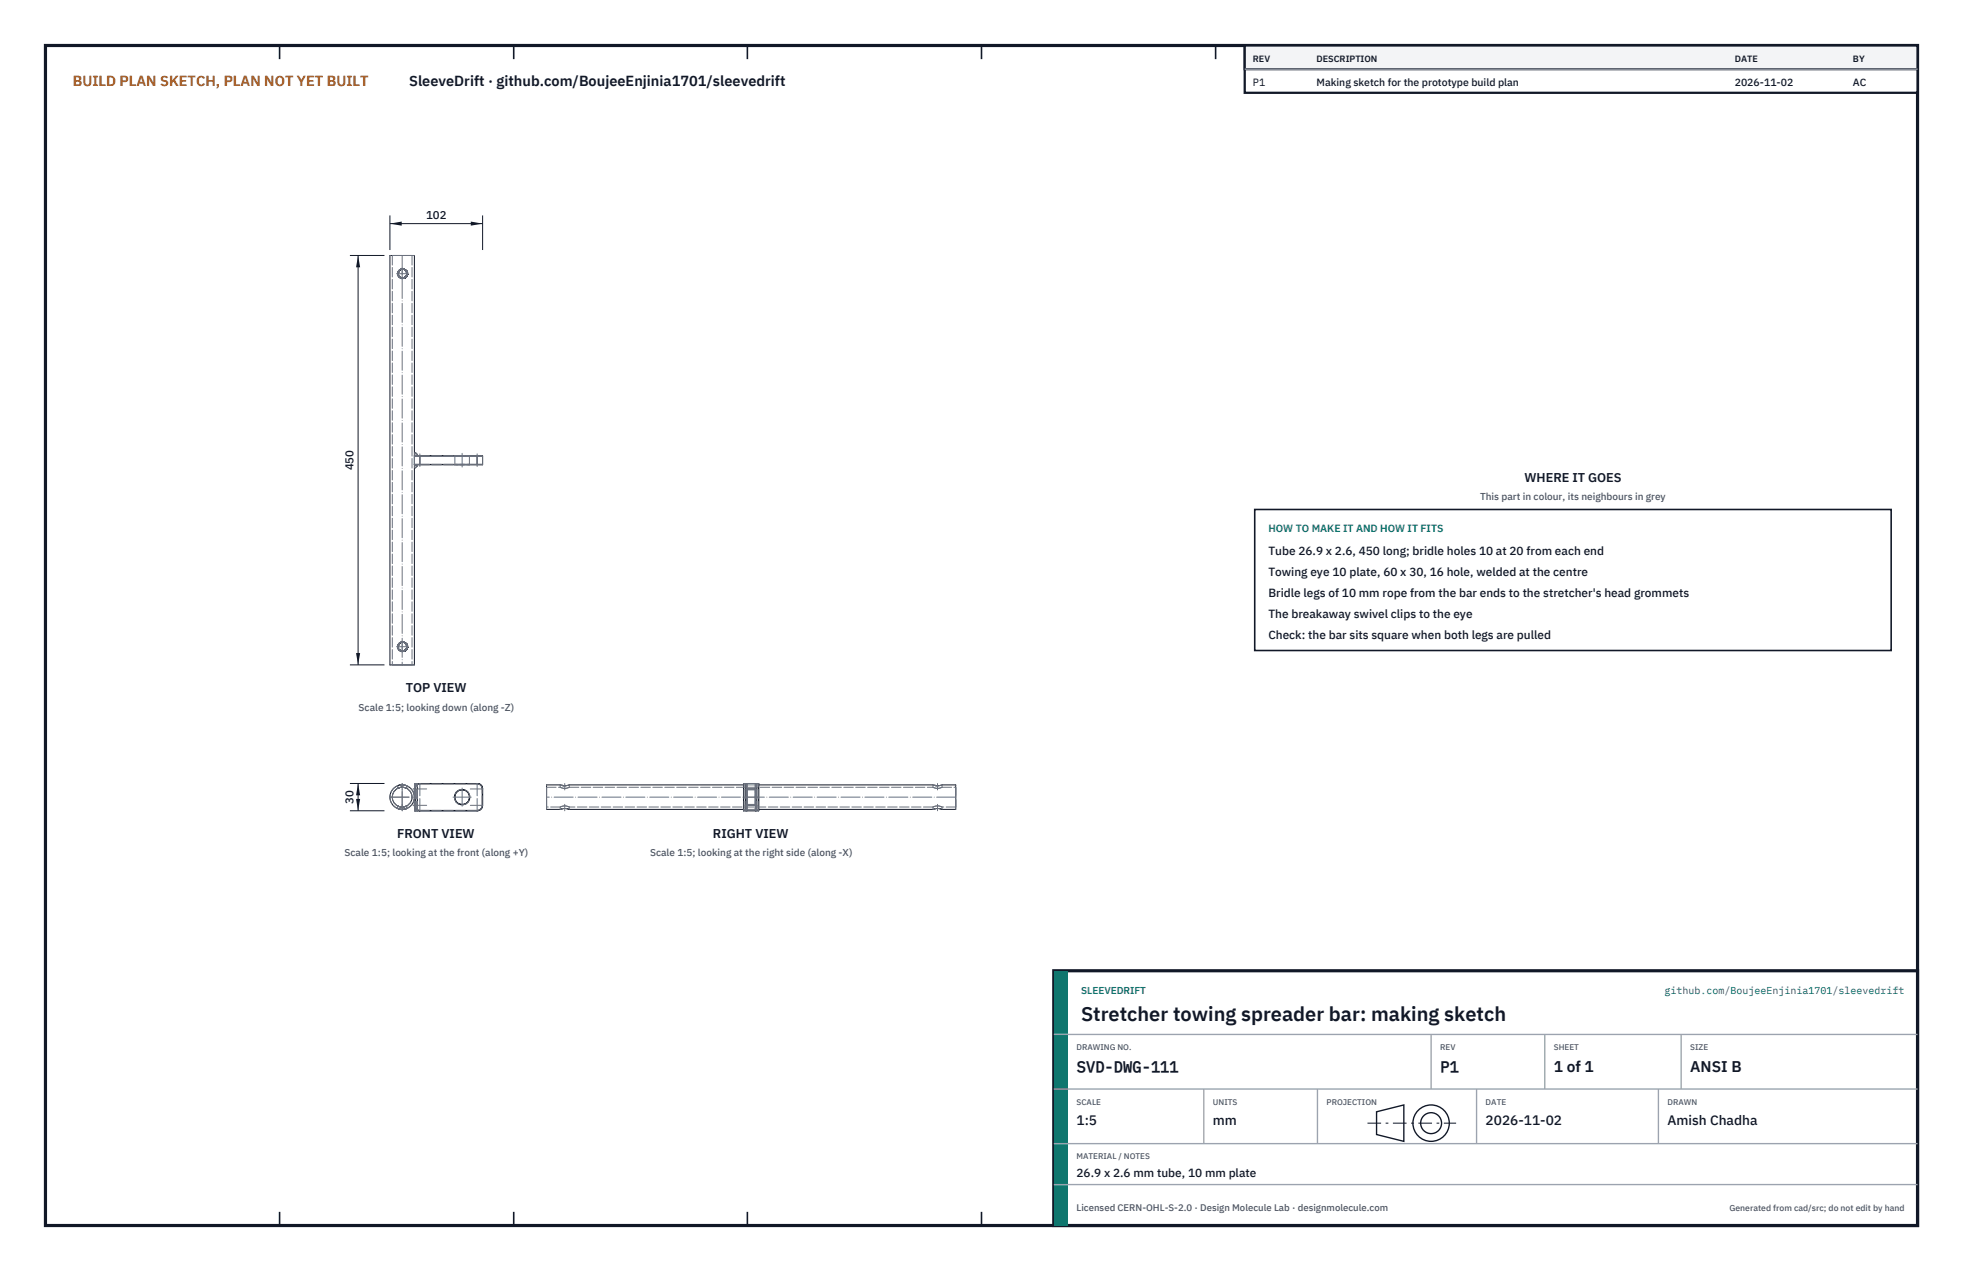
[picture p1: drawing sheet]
<svg xmlns="http://www.w3.org/2000/svg" width="432mm" height="279mm" viewBox="0 0 432 279" stroke-linecap="round" stroke-linejoin="round" font-family="sans-serif">
<path d="M10 10h411.8v259.4h-411.8z" fill="none" stroke="#111827" stroke-width=".7" stroke-linecap="butt"/>
<g fill="none" stroke="#111827" stroke-width=".35">
<path d="M61.5 10v3M113 10v3M164.4 10v3M215.9 10v3M267.4 10v3M318.9 10v3M370.3 10v3M61.5 266.4v3M113 266.4v3M164.4 266.4v3M215.9 266.4v3M267.4 266.4v3"/>
<path d="M318.9 266.4v3M370.3 266.4v3"/>
</g>
<g fill="none" stroke="#111727" stroke-width=".22">
<path d="M85.8 56.2h5.4v90h-5.4zM87.5 60h.1M87.5 60v.4M87.5 59.9h.1M87.5 59.8v.1M87.5 59.8h.1M87.6 59.8h.1M87.6 59.7v.1M87.6 59.7h.1M87.6 59.7l-.1 .1M87.6 59.6v.1M87.7 59.6h.1"/>
<path d="M87.7 59.5l-.1 .1M87.7 59.5v.1M87.7 59.5h.1M87.8 59.4h.1M87.9 59.4h-.1M87.9 59.3v.1M88.1 59.2h.1M88.2 59.2h.1M88.3 59.2h-.2M88.3 59.2h.1M88.4 59.2h-.2M88.4 59.2h.2"/>
<path d="M88.5 59.2h-.1M88.5 59.2a1 1 0 0 0-1 1 1 1 0 0 0 1 1M88.5 59.2a1 1 0 0 1 1 1M88.5 59.2h.1M88.5 59.2h-.2M88.6 59.2h.1M88.7 59.2h.1M88.8 59.2h.1M89 59.3l.2 .2M89 59.4h.1M89.1 59.4h.1M89.2 59.5h.1"/>
<path d="M89.2 59.5l.1 .1M89.3 59.6h.1M89.4 59.7v.1M89.4 59.7h.1M89.4 59.8h.1M89.4 59.9h.1M89.4 60h.1M87.5 60.1h.1M87.5 60v.3M87.5 60.3h.1M87.5 60.4h.1M87.5 60.4v.1"/>
<path d="M87.5 60.5h.1M87.5 60.5l.1 .1M87.6 60.6h.1M87.6 60.6l.1 .2M87.7 60.8h.1M87.7 60.9h.1M87.8 60.9h.1M87.8 60.9l.1 .1M87.9 61h.1M88 61h.1M88 61l.4 .2M88 61.1h.1"/>
<path d="M88.1 61.1h.1M88.1 61.1h.2M88.2 61.1l.1 .1M88.3 61.2h.1M88.3 61.2h.2M88.4 61.2h.1M88.5 61.2h.1M88.6 61.2h-.1M88.6 61.2h.1M88.7 61.1h.1M88.8 61.1h.1M88.8 61.1h-.1"/>
<path d="M88.9 61.1h-.1M88.9 61.1h.1M89 61h.1M89.1 61h.1M89.1 60.9v.1M89.1 60.9h.1M89.2 60.8l-.1 .2M89.2 60.8h.1M89.3 60.7v.1M89.3 60.7h.1M89.3 60.6h.1M89.4 60.6h.1"/>
<path d="M89.4 60.5h.1M89.4 60.5v.1M89.4 60.4h.1M89.5 60.3h.1M89.5 60h.1M89.5 60.2h.1M89.5 60.1v.1M89.5 60.2a1 1 0 0 1-1 1M91.2 102.3l.5-.1 .1 .2-.5 .4zM91.3 100.1l-.1-.5 .1-.1 .5 .4-.1 .2M92.4 100.2v2M105 100.2h-13.8h15"/>
<path d="M105 100.2h1.2M105 100.2v2M106.2 102.1h-15l13.8 .1M106.2 102.1l-1.2 .1M106.2 100.2v1.9M87.5 142.1h.1M87.5 142v.3M87.5 142h.1M87.5 142.3h.1M87.5 142.3v.1M87.5 142v.4M87.5 142.4h.1"/>
<path d="M87.5 142.4v.1M87.5 141.9h.1M87.5 142.5h.1M87.5 141.8h.1M87.5 141.8v.1M87.5 142.5l.1 .1M87.6 141.8h.1M87.6 141.7h.1M87.6 142.6h.1M87.6 142.6l.1 .2M87.6 141.6h.1M87.7 141.6h.1"/>
<path d="M87.7 141.5h.1M87.7 142.8h.1M87.7 141.5v.1M87.7 142.9h.1M87.8 142.9h.1M87.8 141.4h.1M87.8 142.9l.1 .1M87.9 141.4h-.1M87.9 143h.1M87.9 141.3v.1M88 143h.1M88 143l.4 .2"/>
<path d="M88 143.1h.1M88.1 143.1h.1M88.1 143.1h.2M88.1 141.2h.1M88.2 141.2h.1M88.2 143.1l.1 .1M88.3 141.2h-.2M88.3 141.2h.1M88.3 143.2h.1M88.4 143.2h.1M88.4 141.2h-.2M88.4 141.2h.2"/>
<path d="M88.5 141.2h-.1M88.5 141.2a1 1 0 0 0-1 1 1 1 0 0 0 1 1M88.5 141.2a1 1 0 0 1 1 1M88.5 141.2h.1M88.5 143.2h.1M88.5 141.2h-.2M88.6 143.2h-.1M88.6 141.2h.1M88.6 143.2h.1M88.7 141.2h.1M88.7 143.1h.1M88.8 143.1h-.1"/>
<path d="M88.8 141.2h.1M88.8 143.1h.1M88.9 143.1h-.1M88.9 143.1h.1M89 143h.1M89 141.4h.1M89.1 141.4h.1M89.1 142.9h.1M89.2 141.5h.1M89.2 142.8v.1M89.2 142.8h.1M89.3 142.8h-.1"/>
<path d="M89.3 141.6h.1M89.3 142.8h.1M89.3 142.7h.1M89.4 142.6h.1M89.4 141.7h.1M89.4 141.8h.1M89.4 142.5h.1M89.4 142.4v.1M89.4 141.9h.1M89.4 142.4h.1M89.4 142h.1M89.5 142.3h.1"/>
<path d="M89.5 142h.1M89.5 142.2h.1M89.5 142.2a1 1 0 0 1-1 1M87.5 173.3l.2-.1zM87.6 177.2h-.1h.1M87.6 177.8h.1M87.7 177.8l.8 .1 .8-.1-.8 .1zM87.9 172.6l-.4 .1M88 172.6l-.5 .1M88 172.6h-.1M88.2 172.6h.1M88.3 172.6h.1"/>
<path d="M88.3 172.6h-.3M88.5 172.5l-1 .2M88.5 172.5l.3 .1M88.5 173.1l-.8 .1M88.5 173.1l-1 .2M88.5 173.1l1 .2M88.5 173.1h-.6M88.5 172.5h-.1M88.9 172.6h.1M88.9 173.1h-.1l.7 .2M89.1 172.6h.1M89.2 177.8h.1"/>
<path d="M89.2 177.3l-.7 .1-.8-.1M89.2 173.2l.3 .1M89.5 177.2l-.3 .1M91.2 177v.4M91.2 173.4h.1M91.2 177h.1M91.2 173.4v3.6M91.2 173.1v.3M91.4 172.2h-.2v6h.2M91.4 172.2h.4M91.4 178.2h.4M91.4 172.2v6"/>
<path d="M91.8 172.2v6M91.8 178.1l.6 .1M91.8 178l.6 .2M92.4 172.2l-.6 .2M92.4 172.2v.1M92.4 172.3l-.6 .1M92.4 178.2h.1M92.4 172.2h12.6M92.4 178.2h12.6M92.4 172.3h12.6M105 172.2a1.2 1.2 0 0 1 1.2 1.2M105 172.3a1.12 1.12 0 0 1 1.1 1.1"/>
<path d="M105 172.2v.1M105 178.2h.1M106.1 177a1.12 1.12 0 0 1-1.1 1.2M106.1 173.4h.1M106.1 177h.1M106.1 173.4v3.6M106.2 177a1.2 1.2 0 0 1-1.2 1.2M106.2 173.4v3.6M123.5 172.6h.1M123.6 172.7h.1M123.6 177.8h-.1M123.7 177.8h.1"/>
<path d="M123.7 172.7h.1M123.8 172.7h.1M123.8 177.8h.1M123.9 172.7h.1M123.9 177.7v.1M124 172.7h.1M124.2 172.7h.1M124.2 172.7l-1-.2h-3v5.4h3l1-.2 1 .2M124.4 172.7h-.2M124.7 177.8h.1M124.8 177.8l.4 .1M124.9 172.6v.1"/>
<path d="M125 172.6h-.1M125.2 177.9h38.3M163.5 172.5h-38.3l-1 .2M163.6 172.2v6M163.6 172.2h.4M163.6 178.2h.4M164 172.2h.2v6h-.2M164 172.2v6M164.2 172.5h.1M164.2 177.9h.1M164.2 177l.1 1.2M164.2 173.4h2"/>
<path d="M164.2 177h2M164.3 172.2l-.1 4.8M164.3 172.2h1.8M164.3 178.2h1.8M164.3 172.2v6M166.1 172.2l.1 4.8M166.1 172.2v6M166.2 177l-.1 1.2M166.2 172.5h.1M166.2 177.9h.1M166.5 172.2h-.2v6h.2M166.5 172.2h.4"/>
<path d="M166.5 178.2h.4M166.5 172.2v6M166.9 172.2v6M166.9 172.5h38.3l1 .2M166.9 177.9h38.3l1-.2 1 .2M205.5 172.6h.1M205.6 172.7h.1M205.6 177.8h-.1M205.7 177.8h.1M205.7 172.7h.1M205.8 177.8h.1M205.8 172.7h.1"/>
<path d="M205.9 172.7h.1M206 177.7l-.1 .1M206 172.7h.1M206.2 172.7h.1M206.2 172.7l1-.2h3v5.4h-3M206.4 172.7h-.2M206.7 177.8h.1M206.8 177.8l.4 .1M206.9 172.6v.1M207 172.6h-.1"/>
<circle cx="88.5" cy="175.2" r="2.69"/>
<circle cx="88.5" cy="175.2" r="2.17"/>
<circle cx="101.6" cy="175.2" r="1.69"/>
<circle cx="101.6" cy="175.2" r="1.61"/>
</g>
<g fill="none" stroke="#6a7180" stroke-width=".22" stroke-dasharray="2.1 .5">
<path d="M86.3 56.2h2.2M86.3 56.2v90M87.5 60h.1M87.5 59.9v.1M87.5 59.9h.1M87.5 59.9v.2M87.5 59.8h.1M87.5 59.8v.1M87.6 59.8h.1M87.6 59.7h.1M87.6 59.7l-.1 .1M87.6 59.6v.1"/>
<path d="M87.7 59.6h-.1M87.7 59.6h.1M87.7 59.5h.1M87.8 59.4l-.1 .2M87.8 59.4h.1M87.9 59.4l-.2 .1M87.9 59.3v.1M88.1 59.2h.1M88.1 59.2l-.4 .3M88.1 59.2l-.1 .1M88.2 59.2h.1M88.2 59.2h-.1"/>
<path d="M88.2 59.2l-.2 .1M88.3 59.2h-.1M88.3 59.2h.1M88.4 59.2h.1M88.4 59.2h-.1M88.5 59.2h.1M88.5 59.2h-.1M88.5 56.2h2.1M88.6 59.2h-.1M88.6 59.2h.1M88.7 59.2h-.1M88.8 59.2h-.1"/>
<path d="M88.8 59.2h.1M89 59.3l-.4-.1M89 59.3l-.1-.1M89 59.3h.1M89 59.4h.1M89 59.4v-.1M89.1 59.4h.1M89.2 59.4h-.1M89.2 59.4h.1M89.2 59.5h.1M89.2 59.5v-.1M89.3 59.6l-.5-.4"/>
<path d="M89.3 59.6l-.1-.1M89.3 59.6h.1M89.4 59.7l-.1-.1M89.4 59.7h.1M89.4 59.8h.1M89.4 59.8v-.1M89.4 59.8l-.1-.2M89.4 59.9h.1M89.4 59.9v-.1M89.4 60h.1M89.4 60v-.1M90.6 56.2h-4.3"/>
<path d="M90.6 56.2v90M91.2 56.2h-5.4M87.5 60.1v.4M87.5 60.3h.1M87.5 60.3v.1M87.5 60.4h.1M87.5 60.5l.1 .1M87.5 60.5h.1M87.5 60.5l.3 .4 .4 .2M87.6 60.6h.1M87.6 60.6l.1 .3M87.7 60.8h.1"/>
<path d="M87.7 60.8v.1M87.7 60.9h.1M87.8 60.9h.1M87.8 60.9l.1 .1M87.9 61h.1M87.9 61l.1 .1M88 61h.1M88.1 61.1h.1M88.3 61.1l.1 .1M88.3 61.2h.1M88.4 61.2h.1M88.5 61.2h.1"/>
<path d="M88.5 61.2l.2-.1M88.6 61.2h.1M88.6 61.2l.1-.1M88.7 61.1h.1M88.7 61.1h.2M88.8 61.1h.1M88.9 61.1h.1M88.9 61.1l.1-.1M89 61h.1M89.1 61h.1M89.1 60.9h.1M89.1 60.9l.1-.1"/>
<path d="M89.2 60.8h.1M89.3 60.8h.1M89.3 60.8v-.1M89.3 60.7h.1M89.3 60.7l.1-.1M89.3 60.7v-.1M89.3 60.6h.1M89.3 60.6l.1-.1M89.4 60.6h.1M89.4 60.6v-.1M89.4 60.5h.1M89.4 60.5v-.1"/>
<path d="M89.4 60.4h.1M89.4 60.4l.1-.1M89.5 60.3h.1M89.5 60l-.1-.2M89.5 60.3v-.1M89.5 60h.1M89.5 60l-.1-.1M89.5 60.2h.1M89.5 60.1v-.1M89.5 60.2v-.1M89.5 60.2v-.2M89.5 60.2l-.1-.2"/>
<path d="M91.2 99.6v.4M91.4 99.5l-.2 .1M91.8 99.9l-.4-.4M91.2 102.1v-1.9M91.2 100.2v1.9M91.2 102.1h1.2M91.2 100.2h1.2M91.2 102.3v.4M91.2 102.3l.1-.1M91.2 102.7l.2 .1M91.2 102.2h1.2M91.3 100.1h.4"/>
<path d="M91.3 100.1l-.1-.1M91.4 102.8l.4-.4M91.7 102.2h-.4M91.7 100.1l.1-.2M91.8 102.4l-.1-.2M92.4 102.2h12.6M92.4 100.2h12.6M92.4 102.1v-1.9M92.4 102.1v.1M92.4 100.2h.1M92.4 102.1h12.6M100 102.2h3.3"/>
<path d="M100 100.2h3.3M100.1 102.1l-.1 .1M100.1 100.2h-.1M100.1 100.2v1.9M100.1 102.1h3.2M100.1 100.2h3.2M103.3 102.1v.1M103.3 100.2h.1M103.3 102.1v-1.9M103.3 102.1h-3.2M103.3 100.2h-3.2M103.3 102.2h-3.3"/>
<path d="M103.3 100.2h-3.3M105 102.2h1.1M105 100.2h1.1M105 102.1v-1.9M105 102.1v.1M105 102.1h1.2M105 100.2h.1M105 100.2h1.2M106.2 102.1v-1.9M86.3 146.2h2.2M87.5 142.1v.4M87.5 142h.1"/>
<path d="M87.5 142.3h.1M87.5 142.3l.1 .3M87.5 142.4h.1M87.5 141.9v.1M87.5 141.9v.2M87.5 142.5h.1M87.5 141.8h.1M87.5 141.8v.1M87.5 142.5l.3 .4 .4 .2M87.6 141.8h-.1M87.6 141.8h.1M87.6 141.7l-.1 .2"/>
<path d="M87.6 142.6h.1M87.6 141.7v.1M87.6 141.7h.1M87.6 142.6l.1 .3M87.6 141.7l-.1 .1M87.6 141.6v.1M87.6 141.6h.1M87.7 141.6h-.1M87.7 141.6h.1M87.7 141.5v.1M87.7 142.8h.1M87.7 141.5h.1"/>
<path d="M87.7 142.8v.1M87.7 142.9h.1M87.8 142.9h.1M87.8 141.4l-.1 .2M87.8 141.4h.1M87.8 142.9l.1 .1M87.9 141.4l-.2 .1M87.9 143h.1M87.9 141.3v.1M87.9 143l.1 .1M88 143h.1M88.1 143.1h.1"/>
<path d="M88.1 141.2h.1M88.1 141.2l-.4 .3M88.1 141.2l-.1 .1M88.2 141.2h.1M88.2 141.2h-.1M88.2 141.2l-.2 .1M88.3 143.1l.1 .1M88.3 141.2h-.1M88.3 141.2h.1M88.3 143.2h.1M88.4 143.2h.1M88.4 141.2h.1"/>
<path d="M88.5 141.2h.1M88.5 141.2h-.2M88.5 143.2h.1M88.5 146.2h2.1M88.5 143.2l.2-.1M88.6 141.2h-.1M88.6 141.2h.1M88.6 143.2h.1M88.6 143.2l.1-.1M88.6 143.2v-.1M88.6 143.1h.1M88.7 141.2h-.1"/>
<path d="M88.7 143.1h.1M88.7 143.1h.2M88.8 143.1h.1M88.8 141.2h-.1M88.8 141.2h.1M88.9 143.1h.1M88.9 143.1l.1-.1M88.9 143.1l.3-.2M89 143h.1M89 141.3l-.4-.1M89 141.3l-.1-.1M89 141.3h.1"/>
<path d="M89 141.4h.1M89 141.4v-.1M89.1 141.4h.1M89.1 143h.1M89.1 142.9h.1M89.1 142.9l.1-.1M89.2 141.4h-.1M89.2 141.4h.1M89.2 141.5h.1M89.2 141.5v-.1M89.2 142.8h.1M89.3 142.8h.1"/>
<path d="M89.3 142.8v-.1M89.3 141.6l-.5-.4M89.3 141.6l-.1-.1M89.3 142.8l.2-.6M89.3 141.6h.1M89.3 142.7h.1M89.3 142.7l.1-.2M89.3 142.7v-.1M89.3 142.6h.1M89.4 141.7l-.1-.1M89.4 141.7h.1M89.4 142.6h.1"/>
<path d="M89.4 142.6v-.1M89.4 141.8h.1M89.4 141.8v-.1M89.4 142.5h.1M89.4 141.8l-.1-.2M89.4 142.5v-.1M89.4 142.4h.1M89.4 141.9h.1M89.4 141.9v-.1M89.4 142.4l.1-.1M89.4 142h.1M89.4 142v-.1"/>
<path d="M89.5 142.3h.1M89.5 142h.1M89.5 142l-.1-.1M89.5 142.3v-.1M89.5 142.2h.1M89.5 142.2l-.1-.5-.4-.4M89.5 142.2v-.2M89.5 142.2l-.1-.2M90.6 146.2h-4.3M91.2 146.2h-5.4M87.5 177.7l1 .2 1-.2M87.5 177.2a2.18 2.18 0 0 0 2 0"/>
<path d="M87.5 173.3v-.6M87.5 177.7v-.5M87.5 177.2h.1M87.6 177.8l-.1-.1M87.6 177.2h.1M87.7 173.2h.1M87.7 173.2l.2-.1M87.7 177.8h.1M87.7 177.3h.1M87.9 172.6h.1M88 172.6h.2M88 172.6h.1"/>
<path d="M88.2 172.6h.1M88.3 172.6h.1M88.3 172.6l.1-.1M88.4 172.5l-.1 .1M88.4 172.5h.1M88.5 172.5h.1M88.5 172.5l1 .2M88.5 173.1l.7 .1M88.7 172.6h.1M88.8 172.6h.1M88.8 173.1h-.3M89 172.6h.1"/>
<path d="M89.1 172.6h.1M89.1 172.6l.4 .1M89.2 177.8h.1M89.2 173.2h.1M89.2 177.3h.1M89.5 172.7l-1-.2M89.5 177.7l-.2 .1M89.5 173.3v-.6M89.5 173.3l-.6-.2M89.5 177.7v-.5M91.2 173.4v3.6M91.2 173.4h.1"/>
<path d="M91.2 177h.1M91.2 177.4l.6 .7M91.2 178.2v-6M91.2 178.2h.1M91.2 172.2h.1M91.2 177l.2 .6 .4 .4M91.2 177a1.12 1.12 0 0 0 1.2 1.2M91.3 178.2h.4M91.3 172.2h.4M91.3 178.2h-.1M91.3 172.2h-.1M91.3 178.2v-6"/>
<path d="M91.4 178.2h-.2M91.4 172.2h-.2M91.4 178.2v-6M91.7 178.2h-.4M91.7 172.2h-.4M91.7 178.2h.1M91.7 172.2h.1M91.7 178.2v-6M91.8 178.2h-.4M91.8 172.2h-.4M91.8 178.2v-6M91.8 172.4l-.6 .7"/>
<path d="M91.8 178.2h-.1M91.8 172.2h-.1M91.8 178.2h.1M91.8 172.2h.1M91.8 172.4l-.4 .5-.2 .5M92.4 172.2v.1M92.4 172.3a1.12 1.12 0 0 0-1.2 1.1M92.4 178.2h12.6M92.4 178.2h.1M105 172.3h-12.6M105 178.2a1.12 1.12 0 0 0 1.1-1.2M105 172.2v.1"/>
<path d="M105 178.2h.1M106.1 173.4a1.12 1.12 0 0 0-1.1-1.1M106.1 177v-3.6M106.2 173.4h-.1M106.2 177h-.1M120.2 177.9v-5.4M120.2 173.1v4.3M120.2 177.4v-4.3M120.2 173.1h3M123.2 173.1l1 .2M123.2 177.4l1-.2M123.2 173.1v-.6"/>
<path d="M123.2 177.9v-.5M123.2 177.4h-3M123.5 177.8l-.3 .1M123.5 172.6l-.3-.1M123.5 172.6h.1M123.6 172.7l-.1-.1M123.6 172.7h.1M123.7 177.8h-.1M123.7 172.7h-.1M123.8 172.7h.1M123.8 177.8h-.1M123.8 177.8h.1"/>
<path d="M123.9 177.8h-.1M123.9 172.7h-.1M124 172.7h-.1M124.2 172.7h-.2M124.2 172.7h.1M124.2 173.3l1-.2M124.2 177.2l1 .2M124.4 172.7h.1M124.7 177.8l-.8-.1M124.8 177.8h-.1M124.9 172.7h-.5M124.9 172.6h.1"/>
<path d="M125.2 172.5l-.2 .1M125.2 173.1l-1 .2-1-.2M125.2 177.4l-1-.2-1 .2M125.2 173.1h80M125.2 173.1v-.6M125.2 177.9v-.5M163.5 172.5h.7M163.7 178.2h-.2M163.7 172.2h-.2M163.7 178.2v-6M164.1 178.2h-.4M164.1 172.2h-.4"/>
<path d="M164.1 178.2h.1M164.1 172.2h.1M164.1 178.2v-6M164.2 178.2v-6M164.2 177.9h-.7M164.2 172.5h2M164.2 173.4v3.6M164.2 172.3v1.1M164.2 177v1.2M164.2 175.2v1.7M164.2 176.9v-3.3M164.2 173.6v1.6"/>
<path d="M164.3 172.2h1.8M164.3 178.2h1.8M164.3 176.8l-.1 .1M164.3 173.6h-.1M164.3 173.4h1.8M164.3 173.4v3.6M164.3 177h1.8M164.3 172.2v1.2M164.3 173.4h-.1M164.3 177h-.1M164.3 177v1.2M164.3 175.2v1.6"/>
<path d="M164.3 176.8v-3.2M164.3 173.6v1.6M166.1 176.8l.1 .1M166.1 173.6h.1M166.1 173.6h-1.8M166.1 176.8h-1.8M166.1 173.4v3.6M166.1 172.2v1.2M166.1 173.4h.1M166.1 177h.1M166.1 177v1.2M166.1 175.2v1.6"/>
<path d="M166.1 176.8v-3.2M166.1 173.6v1.6M166.2 173.4v3.6M166.2 172.3v1.1M166.2 177v1.2M166.2 175.2v1.7M166.2 176.9v-3.3M166.2 173.6v1.6M166.2 177.9h-2M166.3 172.5h.6M166.3 178.2v-6M166.3 178.2h.1"/>
<path d="M166.3 172.2h.1M166.4 178.2v-6M166.8 178.2h-.4M166.8 172.2h-.4M166.8 178.2v-6M166.9 178.2h-.1M166.9 172.2h-.1M166.9 177.9h-.6M205.2 173.1l1 .2M205.2 177.4l1-.2M205.2 173.1v-.6M205.2 177.9v-.5"/>
<path d="M205.2 177.4h-80M205.5 177.8l-.3 .1M205.5 172.6l-.3-.1M205.5 172.6h.1M205.6 172.7l-.1-.1M205.6 172.7h.1M205.7 177.8h-.1M205.7 172.7h-.1M205.8 172.7h.1M205.8 177.8h-.1M205.8 177.8h.1M205.9 177.8h-.1"/>
<path d="M205.9 172.7h-.1M206 172.7h-.1M206.2 172.7h-.2M206.2 172.7h.1M206.2 173.3l1-.2M206.2 177.2l1 .2M206.7 177.8l-.7-.1M206.8 177.8h-.1M206.9 172.7h-.5M206.9 172.6h.1M207.2 172.5l-.2 .1M207.2 173.1l-1 .2-1-.2"/>
<path d="M207.2 177.4l-1-.2-1 .2M207.2 173.1h3M207.2 173.1v-.6M207.2 177.9v-.5M210.2 177.9v-5.4M210.2 173.1v4.3M210.2 177.4v-4.3M210.2 177.4h-3"/>
<circle cx="88.5" cy="175.2" r="2.69"/>
<circle cx="88.5" cy="175.2" r="2.17"/>
<circle cx="101.6" cy="175.2" r="1.69"/>
</g>
<g fill="none" stroke="#6a7180" stroke-width=".22" stroke-dasharray="4.2 .5 0 .5">
<path d="M88.5 56.2v90M87.2 60.2h2.5M88.5 61.4v-2.5M92.4 99.8v2.8M101.7 99.7v3M105 99.8v2.8M87.2 142.2h2.5M88.5 143.4v-2.5M85.8 175.2h5.4M85.8 175.2h6M88.5 178.2v-1.4M88.5 178.2v-6"/>
<path d="M88.5 177.9v-5.4M88.5 173.7v-1.5M90.9 177h3M90.9 173.4h3M92.4 178.2v-2.7M92.4 174.9v-2.7M99.7 175.2h4M101.7 177.2v-4M103.5 177h2.7M103.5 173.4h2.7M105 178.2v-2.7M105 174.9v-2.7"/>
<path d="M124.2 178.2v-1.4M124.2 173.7v-1.5M166.6 177h-2.8M166.6 173.4h-2.8M166.7 175.2h-3M206.2 178.2v-1.4M206.2 173.7v-1.5M210.2 175.2h-90"/>
</g>
<path d="M85.8 47.4v7.6M85.8 49.2h20.4M106.2 47.4v7.6" fill="none" stroke="#111827" stroke-width=".22"/>
<path d="M85.8 49.2l2.6-.5v.9zM103.6 48.7v.9l2.6-.4z" fill="#111827"/>
<path d="M77 56.2h7.6M78.8 56.2v90M77 146.2h7.6" fill="none" stroke="#111827" stroke-width=".22"/>
<path d="M78.8 56.2l-.5 2.6h.9zM78.3 143.6h.9l-.4 2.6z" fill="#111827"/>
<path d="M77 172.2h7.6M77 178.2h7.6M78.8 172.2v6" fill="none" stroke="#111827" stroke-width=".22"/>
<path d="M78.8 172.2l-.5 2.6h.9zM78.3 175.6h.9l-.4 2.6z" fill="#111827"/>
<path d="M276 112h140v31h-140z" fill="#fff" stroke="#111827" stroke-width=".35"/>
<path d="M273.8 10h148v10.4h-148z" fill="#fff" stroke="#111827" stroke-width=".5"/>
<path d="M273.8 10h148v5.2h-148z" fill="#f3f4f6" stroke="#111827" stroke-width=".5"/>
<path d="M273.8 15.2h148" fill="none" stroke="#9ca3af" stroke-width=".3"/>
<path d="M231.8 213.4h190v56h-190z" fill="#fff" stroke="#111827" stroke-width=".7" stroke-linecap="butt"/>
<path d="M231.8 213.4h3v56h-3z" fill="#0f766e"/>
<path d="M231.8 227.4h190M231.8 239.4h190M264.8 239.4v12M289.8 239.4v12M314.8 227.4v12M324.8 239.4v12M339.8 227.4v12M364.8 239.4v12M369.8 227.4v12M231.8 251.4h190M231.8 260.4h190" fill="none" stroke="#9ca3af" stroke-width=".3"/>
<g fill="none" stroke="#111827" stroke-width=".3">
<path d="M302.8 244.4l6-1.5v8l-6-1.5z"/>
<circle cx="314.8" cy="246.9" r="4"/>
<circle cx="314.8" cy="246.9" r="2.3"/>
</g>
<path d="M300.8 246.9h19.5" fill="none" stroke="#111827" stroke-width=".22" stroke-dasharray="3 1 .6 1" stroke-linecap="butt"/>
<text font-size="4.4" fill="#111827" x="237.8" y="224.4">Stretcher towing spreader bar: making sketch</text>
<g font-size="3.4" fill="#111827">
<text x="236.8" y="235.6">SVD-DWG-111</text>
<text x="316.8" y="235.6">P1</text>
<text x="341.8" y="235.6">1 of 1</text>
<text x="371.8" y="235.6">ANSI B</text>
</g>
<text font-size="3.2" fill="#b45309" x="16" y="19">BUILD PLAN SKETCH, PLAN NOT YET BUILT</text>
<text font-size="3.2" fill="#111827" x="90" y="19">SleeveDrift · github.com/BoujeeEnjinia1701/sleevedrift</text>
<g font-size="3" fill="#111827">
<text x="236.8" y="247.2">1:5</text>
<text x="266.8" y="247.2">mm</text>
<text x="326.8" y="247.2">2026-11-02</text>
<text x="366.8" y="247.2">Amish Chadha</text>
</g>
<g font-size="2.8" fill="#111827">
<text x="335.3" y="106">WHERE IT GOES</text>
<text x="89.3" y="152.2">TOP VIEW</text>
<text x="87.4" y="184.3">FRONT VIEW</text>
<text x="156.8" y="184.3">RIGHT VIEW</text>
</g>
<g font-size="2.6" fill="#111827">
<text x="279" y="122">Tube 26.9 x 2.6, 450 long; bridle holes 10 at 20 from each end</text>
<text x="279" y="126.6">Towing eye 10 plate, 60 x 30, 16 hole, welded at the centre</text>
<text x="279" y="131.2">Bridle legs of 10 mm rope from the bar ends to the stretcher's head grommets</text>
<text x="279" y="135.8">The breakaway swivel clips to the eye</text>
<text x="279" y="140.4">Check: the bar sits square when both legs are pulled</text>
<text x="236.8" y="258.8">26.9 x 2.6 mm tube, 10 mm plate</text>
</g>
<g font-size="2.5" fill="#111827">
<text x="93.7" y="48.2">102</text>
<text x="77.8" y="103.4" transform="rotate(-90 77.8 103.4)">450</text>
<text x="77.8" y="176.7" transform="rotate(-90 77.8 176.7)">30</text>
</g>
<g font-size="2.3" fill="#111827">
<text x="275.6" y="18.8">P1</text>
<text x="289.6" y="18.8">Making sketch for the prototype build plan</text>
<text x="381.6" y="18.8">2026-11-02</text>
<text x="407.6" y="18.8">AC</text>
</g>
<text font-size="2.3" fill="#0f766e" x="279" y="117">HOW TO MAKE IT AND HOW IT FITS</text>
<g font-size="2.2" fill="#4b5563">
<text x="325.6" y="110">This part in colour, its neighbours in grey</text>
<text x="78.9" y="156.2">Scale 1:5; looking down (along -Z)</text>
<text x="75.8" y="188.3">Scale 1:5; looking at the front (along +Y)</text>
<text x="143" y="188.3">Scale 1:5; looking at the right side (along -X)</text>
</g>
<g font-size="2.2" fill="#0f766e">
<text x="237.8" y="218.4">SLEEVEDRIFT</text>
<text x="366.2" y="218.4">github.com/BoujeeEnjinia1701/sleevedrift</text>
</g>
<text font-size="2.1" fill="#4b5563" x="236.8" y="266.2">Licensed CERN-OHL-S-2.0 · Design Molecule Lab · designmolecule.com</text>
<g font-size="2" fill="#111827">
<text x="275.6" y="13.6">REV</text>
<text x="289.6" y="13.6">DESCRIPTION</text>
<text x="381.6" y="13.6">DATE</text>
<text x="407.6" y="13.6">BY</text>
</g>
<text font-size="1.9" fill="#4b5563" x="380.4" y="266.2">Generated from cad/src; do not edit by hand</text>
<g font-size="1.8" fill="#4b5563">
<text x="236.8" y="230.8">DRAWING NO.</text>
<text x="316.8" y="230.8">REV</text>
<text x="341.8" y="230.8">SHEET</text>
<text x="371.8" y="230.8">SIZE</text>
<text x="236.8" y="242.8">SCALE</text>
<text x="266.8" y="242.8">UNITS</text>
<text x="291.8" y="242.8">PROJECTION</text>
<text x="326.8" y="242.8">DATE</text>
<text x="366.8" y="242.8">DRAWN</text>
<text x="236.8" y="254.8">MATERIAL / NOTES</text>
</g>
</svg>
